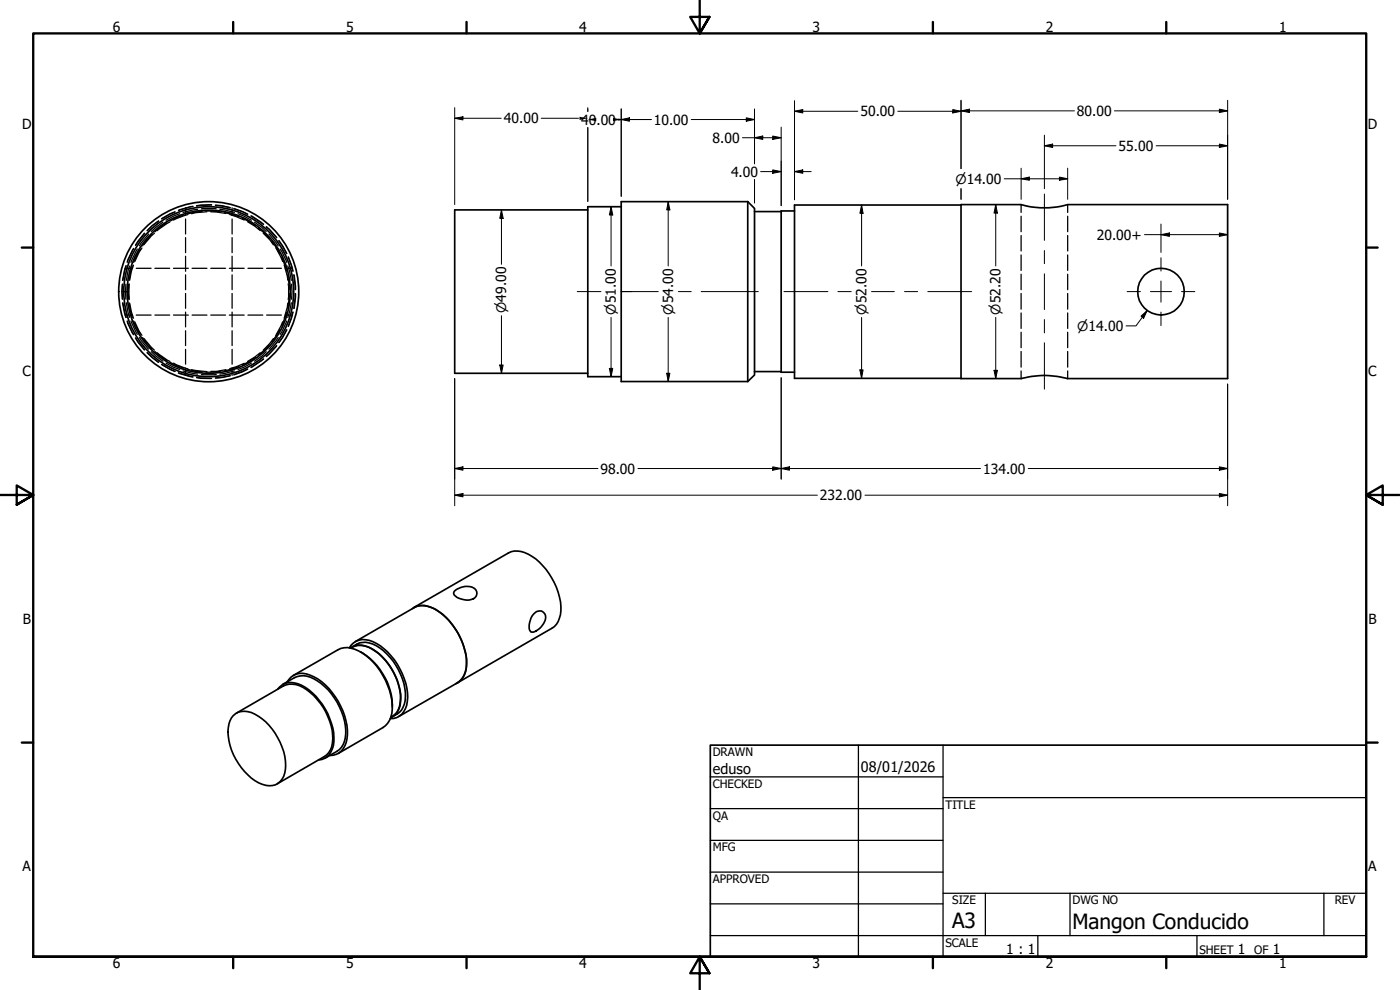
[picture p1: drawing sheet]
<svg xmlns="http://www.w3.org/2000/svg" width="420mm" height="297mm" viewBox="0 0 420 297" stroke-linecap="round" stroke-linejoin="round" font-family="sans-serif">
<!-- layer: Hidden (ANSI) -->
<g fill="none" stroke="#000" stroke-width=".38">
<path d="M37.8 79.7l-1 4.4M37.9 79.7l-1 4.4M38.9 79.8l-.5 1.5-.5 2.8M39.8 79.8l-1.1 4.3M40.1 79.6l-.7 1.8-.5 2.7M40.1 74.5l-1.9 4.2M40.1 74.6l-1.9 4.1M41.2 74.7l-1.9 4M42.2 74.7l-2.1 4M42.6 74.4l-.9 1.3-1.3 2.8M43.3 70l-2.7 3.6M43.4 70l-2.7 3.6"/>
<path d="M44.6 70.2l-2.8 3.6M45.7 70.3l-2.9 3.5M46.4 70l-1 .8-2.2 2.6M47.6 66.3l-1.9 1.4-1.6 1.5M47.6 66.3l-1.9 1.4-1.5 1.6M48.9 66.7l-3.5 2.8M50.1 66.9l-2.5 1.7-1.1 1M51 66.6l-3.8 2.6M52.5 63.6l-4 2.1M52.5 63.5l-1.4 .6-2.6 1.5M53.9 64.1l-4.1 2M55.2 64.5l-4.1 1.8"/>
<path d="M55.7 62.3v2.3M55.7 65.7v4.5M55.7 71.3v4.5M55.7 76.9v4.5M56.4 64.4l-4.3 1.6M57.9 62l-4.3 1.2M57.9 61.9l-4.4 1.2M59.3 62.8l-4.4 .9M60.5 62.7h4.4M60.7 63.4l-4.4 .8M61.8 63.3l4.5 .3M62.1 63.5l-3.3 .3-1.3 .3"/>
<path d="M63.2 63.5l4.6 .6M63.5 61.5l-4.5 .3M63.5 61.5l-4.5 .2M64.6 61.6l4.5 .7M64.6 61.5l2.1 .2 2.4 .6M66 62.8l4.4 .9M67.4 63.8l4.3 1.3M69 64.4l4.3 1.6M69.7 62.3v2.3M69.7 65.7v4.5M69.7 71.3v4.5M69.7 76.9v4.5"/>
<path d="M70.2 62.7l4.1 1.6M70.2 62.5l4.2 1.7M71.4 64.1l4 2M72.7 65.6l1.2 .4 2.7 1.8M74.3 66.5l2.1 1.3 1.7 1.4M75.3 64.8l3.8 2.6M75.4 64.8l3.7 2.5M76.4 66.7l3.5 2.8M77.5 68.5l1.4 1.1 1.9 2M79 70l2 1.9 1 1.6M79.9 68.1l.9 .7 2.2 2.6M79.9 68l3.2 3.3"/>
<path d="M80.7 70.2l2.8 3.6M81.5 72.4l2.5 3.8M82.7 74.3l2.1 4.2M83.6 72.2l1.2 1.6 1.2 2.3M83.8 72.2l2.3 3.9M84.1 74.7l1.9 4M84.5 77.1l1.5 4.3M85.3 79.6l1.1 4.5M86.4 79.8l1 4.3M86.5 77.1l1.4 4.3M86.6 77.1l1.3 4.2M306.5 61.4v2.3"/>
<path d="M306.5 64.9v4.6M306.5 70.7v4.6M306.5 76.5v4.6M320.4 61.4v2.3M320.4 64.9v4.6M320.4 70.7v4.6M320.4 76.5v4.6M36.7 85.3v4.5M36.8 90.9l1 4.4M36.8 85.3v4.5M36.9 90.9l1 4.3M37.5 80.5h2.3"/>
<path d="M37.5 94.5h2.3M37.8 85.3v4.5M37.9 90.9l.5 2.8 .5 1.5M38.2 96.4l1.9 4M38.2 96.3l1.9 4.1M38.6 85.3v4.5M38.7 90.9l1.1 4.3M38.8 85.2v4.6M38.9 91l1.2 4.5M39.3 96.3l1.9 4M40.1 96.3l2.1 4M40.4 96.6l1.3 2.7 .9 1.3"/>
<path d="M40.9 80.5h4.4M40.9 94.5h4.4M46.5 80.5h4.4M46.5 94.5h4.4M52.1 80.5h4.4M52.1 94.5h4.4M55.7 82.5v4.4M55.7 88.1v4.4M55.7 93.6v4.5M55.7 99.2v4.5M57.7 80.5h4.4M57.7 94.5h4.4"/>
<path d="M63.2 80.5h4.5M63.2 94.5h4.5M68.8 80.5h4.5M68.8 94.5h4.5M69.7 82.5v4.4M69.7 88.1v4.4M69.7 93.6v4.5M69.7 99.2v4.5M74.4 80.5h4.5M74.4 94.5h4.5M80 80.5h4.5M80 94.5h4.5"/>
<path d="M84 98.9l-2.5 3.7M84.8 96.6l-2.1 4M85.6 80.5h2.2M85.6 94.5h2.2M86 98.9l-1.2 2.3-1.2 1.6M86 96.3l-1.9 4M86 93.6l-1.5 4.2M86.1 99l-2.3 3.8M86.3 82.5l.5 4.4M86.4 91l-1.1 4.5M86.5 85.2v4.6M86.8 88.1l-.5 4.4"/>
<path d="M87.4 90.9l-1 4.3M87.5 85.3v4.5M87.9 93.6l-1.4 4.3M87.9 93.6l-1.3 4.4M88.1 82.5l.5 4.4M88.3 82.5l.4 4.4M88.6 88.1l-.5 4.5M88.7 88.1l-.4 4.5M306.5 82.3v4.6M306.5 88.1v4.7M306.5 93.9v4.6M306.5 99.7v4.6"/>
<path d="M320.4 82.3v4.6M320.4 88.1v4.7M320.4 93.9v4.6M320.4 99.7v4.6M40.6 101.4l.7 1.2 2 2.4M40.7 101.4l2.7 3.6M41.8 101.3l2.8 3.5M42.8 101.3l2.9 3.4M43.2 101.6l3.2 3.5M44.1 105.8l3.5 3M44.2 105.8l3.4 2.9M45.4 105.5l3.5 2.9"/>
<path d="M46.5 105.5l3.6 2.7M47.2 105.8l3.8 2.6M48.5 109.3l4 2.1M48.5 109.4l4 2.1M49.8 109l2.2 1.2 1.9 .7M51.1 108.7l1.7 1 2.4 .8M52.1 109l4.3 1.7M53.5 111.9l4.4 1.2M53.6 111.8l4.3 1.2M54.9 111.3l4.4 1M55.7 104.8v4.5M55.7 110.4v2.2"/>
<path d="M56.3 110.8l2.5 .6 1.9 .2M57.5 110.9l4.6 .6M59 113.2l4.5 .3M59 113.3l4.5 .3M60.5 112.4h4.4M66.3 111.4l-1.3 .2-3.2 .1M67.8 110.9l-2.8 .5h-1.8M69.1 112.7l-4.5 .7M69.1 112.8l-4.5 .7M69.7 104.8v4.5M69.7 110.4v2.2M70.4 111.3l-4.4 1"/>
<path d="M71.7 109.9l-4.3 1.3M73.3 109l-4.3 1.6M74.3 110.7l-4.1 1.7M74.4 110.8l-4.2 1.7M75.4 109l-2.1 1.2-1.9 .7M76.6 107.2l-3.9 2.3M78.1 105.8l-3.8 2.6M79.1 107.7l-3.8 2.5M79.1 107.7l-3.7 2.6M79.9 105.5l-1.3 1.3-2.2 1.6M80.8 103.5l-3.3 3M82 101.6l-3 3.5"/>
<path d="M83 103.7l-3.1 3.2M83.1 103.7l-3.2 3.3M83.5 101.3l-2.8 3.5M306.5 105.5v4.7M306.5 111.3v2.3M320.4 105.5v4.7M320.4 111.3v2.3"/>
</g>
<!-- layer: Visible (ANSI) -->
<g fill="none" stroke="#000" stroke-width=".51">
<path d="M176.4 63h-39.9v49h39.9M186.4 62h-10v51h10M224.4 60.5l2 2v50l-2 2M224.4 60.5v54M224.4 60.5h-38v54h38M226.4 63.5h8M238.4 63.3h-4v48.4h4M288.4 61.4h18.1a26.1 26.1 0 0 0 13.9 0h48v52.2h-48a26.1 26.1 0 0 0-13.9 0h-18.1zM288.4 61.5h-50v52h50M226.4 111.5h8M136.4 177.3a5.3 5.3 0 0 1 6.2-.6 1.96 1.96 0 0 1 .3 2.2 1.96 1.96 0 0 1-1.9 1.1 5.6 5.6 0 0 1-4.8-1.7zM104.8 194.4a5.2 5.2 0 0 1 7.1-1.9 19.4 19.4 0 0 1 10.3 18 5.1 5.1 0 0 1-5 5.1"/>
<path d="M105.2 194.4a5.2 5.2 0 0 1 5.6-.2 18.2 18.2 0 0 1 9.4 16.4 5.2 5.2 0 0 1-2.9 4.7M105.3 194.4a6.3 6.3 0 0 1 7.2 .9 18.6 18.6 0 0 1 7.7 14.5 5.9 5.9 0 0 1-2.9 5.5M105.7 194.1a6.4 6.4 0 0 1 8.2 .3 18.7 18.7 0 0 1 7.7 15.8 5.7 5.7 0 0 1-3.8 4.9M106.6 192.5l17.7-10.2a7.5 7.5 0 0 1 8.2 1.8 20.4 20.4 0 0 1 7.5 15.4 6.6 6.6 0 0 1-2.6 5.3M108.2 195.6a19.6 19.6 0 0 1 9.5 16.5M123.8 182.6a6 6 0 0 1 6.9 .2 20.4 20.4 0 0 1 9.3 16.2 6.2 6.2 0 0 1-3.2 6.2M124.3 182.2l28.3-16.3a6.7 6.7 0 0 1 7 1 20.5 20.5 0 0 1 8.7 16.3 6.2 6.2 0 0 1-2.7 5.3l-28.2 16.3M160 184.4a2.01 2.01 0 0 1 2.8-.9 2.01 2.01 0 0 1 .7 2.9 5.2 5.2 0 0 1-3.9 3.3l-.3-.1a4.6 4.6 0 0 1 .7-5.2zM70 214.7a5.8 5.8 0 0 1 7.6 .2 18.9 18.9 0 0 1 8.1 15.9 4.9 4.9 0 0 1-7 4.5 18.3 18.3 0 0 1-10.2-14.4 7.7 7.7 0 0 1 1.5-6.2zM70.9 214l14.2-8.2a7.2 7.2 0 0 1 8 2 18.6 18.6 0 0 1 6.7 15.1 5.3 5.3 0 0 1-2.5 4.1l-14.1 8.2M83.3 206.8a5.3 5.3 0 0 1 7.2-1.2 19.4 19.4 0 0 1 9.7 16.8 5.2 5.2 0 0 1-4.6 5.6M84.8 205.3a9.7 9.7 0 0 1 6.3-2.6 13.6 13.6 0 0 1 9.2 6.7 16.5 16.5 0 0 1 3.1 13 5.1 5.1 0 0 1-2.2 3l-3.6 2"/>
<path d="M86.2 204.6a5.2 5.2 0 0 1 7-2 19.2 19.2 0 0 1 10.2 12.2 11.6 11.6 0 0 1-.4 9.8 4.5 4.5 0 0 1-4.1 2.1M88 202.7l13.5-7.8a7.9 7.9 0 0 1 8.4 1.9 21.2 21.2 0 0 1 7.8 16 6.5 6.5 0 0 1-2.8 5.5l-13.4 7.7M137.4 204.8l-17.8 10.2"/>
<circle cx="62.6" cy="87.5" r="24.5"/>
<circle cx="62.6" cy="87.5" r="27"/>
<circle cx="62.6" cy="87.5" r="25.5"/>
<circle cx="348.4" cy="87.5" r="7"/>
</g>
<!-- layer: Border (ANSI) -->
<g fill="none" stroke="#000" stroke-width=".7">
<path d="M70 6.6v3.4M140 6.6v3.4M210 0v10l-2.9-4.9h5.8l-2.9 4.9 2.9-4.9M280 6.6v3.4M350 6.6v3.4M6.5 74.3h3.5M410 74.3h3.4M0 148.5h10l-5-2.8v5.7l5-2.9-5 2.9M420 148.5h-10l5-2.8v5.7l-5-2.9 5 2.9M6.5 222.8h3.5M410 222.8h3.4M10 287.1v-277.1h400v277.1h-400h400"/>
<path d="M70 287.1v3.4M140 287.1v3.4M212.9 292l-2.9-4.9 2.9 4.9h-5.8l2.9-4.9v9.9M280 287.1v3.4M350 287.1v3.4"/>
</g>
<!-- layer: Title (ANSI) -->
<g fill="none" stroke="#000" stroke-width=".38">
<path d="M213.2 233.1h69.8M257.6 223.6v63.5M283 239.3h127M283 223.6v63.5M213.2 242.6h69.8M213.2 252.1h69.8M213.2 261.7h69.8M213.2 271.2h69.8M283 268h127M295.7 268v12.7M321.1 268v12.7M397.3 268v12.7"/>
<path d="M213.2 280.7h196.8M311.5 280.7v6.4M359.2 280.7v6.4"/>
</g>
<path d="M213.2 223.6h196.8v63.5h-196.8z" fill="none" stroke="#000" stroke-width=".51"/>
<!-- layer: Center Mark (ANSI) -->
<path d="M348.4 77.3v4M338.3 87.5h4M345.2 87.5h6.4M348.4 84.3v6.4M348.4 93.6v4.1M354.6 87.5h4" fill="none" stroke="#000" stroke-width=".3"/>
<!-- layer: Centerline (ANSI) -->
<g fill="none" stroke="#000" stroke-width=".3">
<path d="M313.4 58.2v13.9M313.4 75.2v3.9M173.2 87.5h7.1M186.4 87.5h.1M186.4 87.5h11.1M203.6 87.5h3.9M210.4 87.5h17.2M235.3 87.5h13.2M251.5 87.5h4M261.6 87.5h6.8M271.5 87.5h3.9M278.4 87.5h13.2"/>
<path d="M313.4 82.2v10.7M313.4 95.9v4M313.4 102.9v13.9"/>
</g>
<!-- layer: Dimension (ANSI) -->
<g fill="#000">
<path d="M136.5 35.5l2.4-.5v1zM173.9 35l2.5 .5-2.5 .5zM176.4 35.9l2.5-.5v1zM184 35.4l2.4 .5-2.4 .5zM186.4 35.9l2.5-.5v1zM224 35.4l2.4 .5-2.4 .5zM238.4 33.4l2.5-.5v1zM285.9 32.9l2.5 .5-2.5 .5zM288.4 33.3l2.6-.5v1zM366 32.8l2.4 .5-2.4 .5zM226.4 41.3l2.5-.5v1zM231.9 40.8l2.5 .5-2.5 .5z"/>
<path d="M231.9 51l2.5 .5-2.5 .5zM238.4 51.5l2.5-.5v1zM306.5 53.6l2.4-.5v1zM313.4 43.7l2.5-.5v1zM317.9 53.1l2.5 .5-2.5 .5zM366 43.2l2.4 .5-2.4 .5zM150.5 63l.5 2.5h-1zM183.4 62l.5 2.5h-1zM200.5 60.5l.5 2.5h-.9zM258.6 61.5l.4 2.5h-.9zM298.8 61.4l.5 2.5h-1zM348.4 70.4l2.6-.5v1z"/>
<path d="M366 69.9l2.4 .5-2.4 .5zM342.5 94.9l1.8-1.8-1.1 2.4zM150 109.5h1l-.5 2.5zM182.9 110.5h1l-.5 2.5zM200.1 112h.9l-.5 2.5zM258.1 111h.9l-.4 2.5zM298.3 111.1h1l-.5 2.5zM136.5 140.6l2.4-.5v1zM136.5 148.6l2.4-.5v1zM231.9 140.1l2.5 .5-2.5 .5zM234.4 140.6l2.5-.5v1zM366 140.1l2.4 .5-2.4 .5z"/>
<path d="M366 148.1l2.4 .5-2.4 .5z"/>
</g>
<g fill="none" stroke="#000" stroke-width=".3">
<path d="M136.5 35.5l2.4-.5v1zM136.5 35.5h13.9M136.5 32.3v29.1M162.4 35.5h11.2M176.4 32.3v1.2M176.4 38.3v22.1M185.6 35.9h9.9zM185.6 35.7l.8 .2-.8 .2M186.4 35.9l2.5-.5v1zM186.4 32.7v26.2M207.5 35.9h18.9M224 35.4l2.4 .5-2.4 .5z"/>
<path d="M226.4 32.7v16.4M234.4 38.1v23.6M238.4 33.4l2.5-.5v1zM238.4 30.2v29.7M238.4 33.4h19M269.4 33.4h19M285.9 32.9l2.5 .5-2.5 .5zM288.4 33.3l2.6-.5v1zM288.4 30.1v20.5M288.4 33.3h34.1M334.5 33.3h33.9M366 32.8l2.4 .5-2.4 .5z"/>
<path d="M368.4 30.1v29.7M222.8 41.3h11.6M226.4 41.3l2.5-.5v1zM226.4 53.9v7M228.3 51.5h6.1M231.9 40.8l2.5 .5-2.5 .5zM231.9 51l2.5 .5-2.5 .5zM238.4 51.5l2.5-.5v1zM238.4 51.5h5.1M288.4 56.6v3.2M301.4 53.6h19M306.5 53.6l2.4-.5v1z"/>
<path d="M306.5 50.5v9.3M313.4 43.7l2.5-.5v1zM313.4 43.7h21.5M313.4 40.6v16M317.9 53.1l2.5 .5-2.5 .5zM320.4 50.5v9.3M347 43.7h21.4M366 43.2l2.4 .5-2.4 .5zM150.5 63l.5 2.5h-1zM150.5 63v16.3M183.4 62l.5 2.5h-1zM183.4 62v17.8"/>
<path d="M200.5 60.5l.5 2.5h-.9zM200.5 60.5v19.3M258.6 61.5l.4 2.5h-.9zM258.6 61.5v18.3M298.8 61.4l.5 2.5h-1zM298.8 61.4v18.4M343.5 70.4h24.9M348.4 70.4l2.6-.5v1zM348.4 67.2v8.5M366 69.9l2.4 .5-2.4 .5zM150.5 94.7v17.3M183.4 95.2v17.8"/>
<path d="M200.5 95.2v19.3M258.6 95.2v18.3M298.8 95.2v18.4M342.5 94.9l1.8-1.8-1.1 2.4zM344.3 93.1l-3.4 4.7h-3M136.5 113.6v38.2M150 109.5h1l-.5 2.5zM182.9 110.5h1l-.5 2.5zM200.1 112h.9l-.5 2.5zM234.4 113.3v30.4M258.1 111h.9l-.4 2.5zM298.3 111.1h1l-.5 2.5z"/>
<path d="M368.4 115.2v36.6M136.5 140.6l2.4-.5v1zM136.5 148.6l2.4-.5v1zM136.5 140.6h43M136.5 148.6h108.8M191.5 140.6h102.8M231.9 140.1l2.5 .5-2.5 .5zM234.4 140.6l2.5-.5v1zM259.6 148.6h108.8M308.6 140.6h59.8M366 140.1l2.4 .5-2.4 .5zM366 148.1l2.4 .5-2.4 .5z"/>
</g>
<g font-size="6.3">
<text x="285.8" y="278.6">A3</text>
<text x="321.9" y="278.6">Mangon Conducido</text>
</g>
<g font-size="4.3">
<text x="213.9" y="232.2">eduso</text>
<text x="258.4" y="231.6">08/01/2026</text>
</g>
<g font-size="4.2">
<text x="33.8" y="9.6">6</text>
<text x="103.9" y="9.6">5</text>
<text x="173.9" y="9.6">4</text>
<text x="243.8" y="9.6">3</text>
<text x="313.9" y="9.6">2</text>
<text x="383.9" y="9.6">1</text>
<text x="258.3" y="34.9">50.00</text>
<text x="323.2" y="34.8">80.00</text>
<text x="6.7" y="38.7">D</text>
<text x="151.2" y="37">40.00</text>
<text x="174.4" y="37.4">40.00</text>
<text x="196.2" y="37.4">10.00</text>
<text x="410.5" y="38.7">D</text>
<text x="213.9" y="42.8">8.00</text>
<text x="335.7" y="45.3">55.00</text>
<text x="219.4" y="53">4.00</text>
<text x="329.2" y="71.9">20.00+</text>
<text x="6.8" y="113">C</text>
<text x="410.7" y="113">C</text>
<text x="180.2" y="142.1">98.00</text>
<text x="295.1" y="142.1">134.00</text>
<text x="246.1" y="150.1">232.00</text>
<text x="6.9" y="187.2">B</text>
<text x="410.7" y="187.2">B</text>
<text x="6.8" y="261.4">A</text>
<text x="410.7" y="261.4">A</text>
<text x="302" y="286.3">1 : 1</text>
<text x="371.5" y="286.2">1</text>
<text x="382" y="286.2">1</text>
<text x="33.8" y="290.5">6</text>
<text x="103.9" y="290.5">5</text>
<text x="173.9" y="290.5">4</text>
<text x="243.8" y="290.5">3</text>
<text x="313.9" y="290.5">2</text>
<text x="383.9" y="290.5">1</text>
</g>
<g font-size="3.9">
<text x="286.8" y="55.1">⌀14.00</text>
<text x="152" y="93.9" transform="rotate(-90 152 93.9)">⌀49.00</text>
<text x="184.8" y="94.4" transform="rotate(-90 184.8 94.4)">⌀51.00</text>
<text x="202.1" y="94.4" transform="rotate(-90 202.1 94.4)">⌀54.00</text>
<text x="260" y="94.4" transform="rotate(-90 260 94.4)">⌀52.00</text>
<text x="300.3" y="94.4" transform="rotate(-90 300.3 94.4)">⌀52.20</text>
<text x="323.3" y="99.2">⌀14.00</text>
</g>
<g font-size="3.5">
<text x="213.9" y="226.9">DRAWN</text>
<text x="213.9" y="236.4">CHECKED</text>
<text x="213.9" y="245.9">QA</text>
<text x="283.8" y="242.6">TITLE</text>
<text x="213.9" y="255.4">MFG</text>
<text x="213.9" y="265">APPROVED</text>
<text x="285.8" y="271.3">SIZE</text>
<text x="321.9" y="271.3">DWG NO</text>
<text x="400.6" y="271.3">REV</text>
<text x="283.8" y="284">SCALE</text>
<text x="360" y="286.2">SHEET</text>
<text x="376.4" y="286.2">OF</text>
</g>
</svg>
